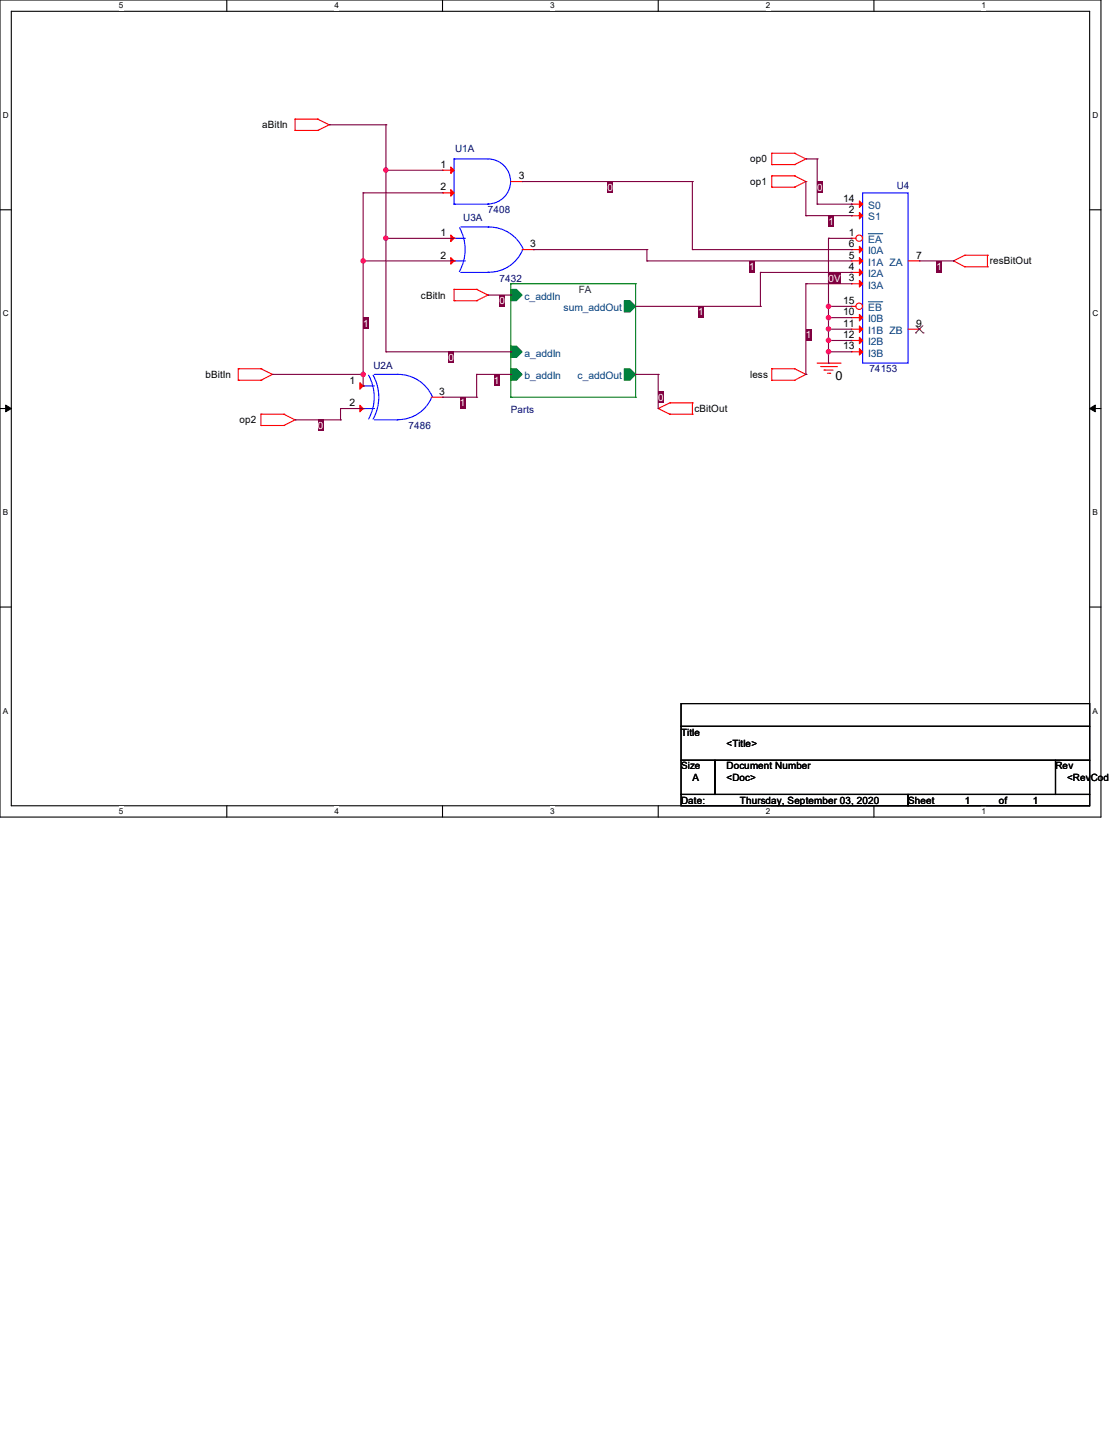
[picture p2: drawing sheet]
<svg xmlns="http://www.w3.org/2000/svg" width="216mm" height="279mm" viewBox="0 0 216 279" stroke-linecap="round" stroke-linejoin="round" font-family="sans-serif">
<path d="M0 0h214.3v159.1h-214.3zM2.2 2.2h209.9v154.7h-209.9z" fill="none" stroke="#000" stroke-width=".21"/>
<g fill="#fff">
<path d="M23.2 .2h.8v1.8h-.8z"/>
<path d="M23.2 157.1h.8v1.8h-.8z"/>
</g>
<path d="M44.2 0v2.2M44.2 156.9v2.2" fill="none" stroke="#000" stroke-width=".21"/>
<g fill="#fff">
<path d="M65.1 .2h.9v1.8h-.9z"/>
<path d="M65.1 157.1h.9v1.8h-.9z"/>
</g>
<path d="M86.1 0v2.2M86.1 156.9v2.2" fill="none" stroke="#000" stroke-width=".21"/>
<g fill="#fff">
<path d="M107.1 .2h.9v1.8h-.9z"/>
<path d="M107.1 157.1h.9v1.8h-.9z"/>
</g>
<path d="M128.1 0v2.2M128.1 156.9v2.2" fill="none" stroke="#000" stroke-width=".21"/>
<g fill="#fff">
<path d="M149.1 .2h.9v1.8h-.9z"/>
<path d="M149.1 157.1h.9v1.8h-.9z"/>
</g>
<path d="M170.1 0v2.2M170.1 156.9v2.2" fill="none" stroke="#000" stroke-width=".21"/>
<g fill="#fff">
<path d="M191.1 .2h.9v1.8h-.9z"/>
<path d="M191.1 157.1h.9v1.8h-.9z"/>
<path d="M.6 21.5h1.1v1.8h-1.1z"/>
<path d="M212.7 21.5h1.1v1.8h-1.1z"/>
<path d="M.6 60.2h1.1v1.7h-1.1z"/>
<path d="M212.7 60.2h1.1v1.7h-1.1z"/>
</g>
<path d="M0 40.9h2.2M212.1 40.9h2.2" fill="none" stroke="#000" stroke-width=".21"/>
<g fill="#fff">
<path d="M.6 98.8h1v1.8h-1z"/>
<path d="M212.7 98.8h1v1.8h-1z"/>
</g>
<path d="M0 79.5h2.2M212.1 79.5h2.2" fill="none" stroke="#000" stroke-width=".21"/>
<path d="M1.1 78.9l1.1 .6-1.1 .7zM212.1 79.5l1.1-.6v1.3z" fill="#000" stroke="#000" stroke-width=".19"/>
<g fill="#fff">
<path d="M.6 137.5h1v1.8h-1z"/>
<path d="M212.7 137.5h1v1.8h-1z"/>
</g>
<path d="M0 118.2h2.2M212.1 118.2h2.2M132.6 137h79.5v4.4h-79.5zM132.6 141.4h79.5v6.6h-79.5zM132.6 148h6.6v6.7h-6.6zM132.6 154.7h44.2v2.2h-44.2zM139.2 148h66.3v6.7h-66.3zM176.8 154.7h35.3v2.2h-35.3zM205.5 148h6.6v6.7h-6.6z" fill="none" stroke="#000" stroke-width=".21"/>
<g fill="none" stroke="#f00" stroke-width=".21">
<path d="M57.4 25.4h.1M57.4 23.2h.1M57.4 23.2h4.4M57.4 25.4h4.4M57.4 23.2v2.2M61.8 23.2h.1M61.8 25.4h.1M61.8 23.2l2.3 1.1M64.1 24.3h.1M64.1 24.3l-2.3 1.1M150.2 32h.1M150.2 29.8h.1"/>
<path d="M150.2 36.4h.1M150.2 34.2h.1M150.2 29.8v2.2M150.2 34.2v2.2M150.2 29.8h4.5M150.2 32h4.5M150.2 34.2h4.5M150.2 36.4h4.5M154.7 29.8h.1M154.7 32h.1M154.7 34.2h.1M154.7 36.4h.1"/>
<path d="M154.7 29.8l2.2 1.1M154.7 34.2l2.2 1.1M156.9 30.9h.1M156.9 35.3h.1M156.9 30.9l-2.2 1.1M156.9 35.3l-2.2 1.1M165.7 39.8h.1M165.7 39.8h2.2M88.4 58.5h.1M88.4 56.3h.1M88.4 56.3h4.4M88.4 58.5h4.4"/>
<path d="M88.4 56.3v2.2M92.8 56.3h.1M92.8 58.5h.1M92.8 56.3l2.2 1.1M95 57.4h.1M95 57.4l-2.2 1.1M165.7 42h.1M165.7 42h2.2M176.8 50.8h2.2M179 50.8h.1M185.6 50.8h.1M185.6 50.8l2.2 1.1"/>
<path d="M187.8 49.7h.1M187.8 51.9h.1M187.8 49.7l-2.2 1.1M187.8 49.7h4.4M187.8 51.9h4.4M192.2 49.7h.1M192.2 51.9h.1M192.2 49.7v2.2M46.4 74h.1M46.4 71.8h.1M46.4 71.8h4.4M46.4 74h4.4"/>
<path d="M46.4 71.8v2.2M50.8 71.8h.1M50.8 74h.1M50.8 71.8l2.2 1.1M53 72.9h.1M53 72.9l-2.2 1.1M128.1 79.5h.1M128.1 79.5l2.3 1.1M130.4 78.4h.1M130.4 78.4l-2.3 1.1M130.4 78.4h4.4M134.8 78.4h.1"/>
<path d="M134.8 78.4v2.2M150.2 74h.1M150.2 71.8h.1M150.2 71.8h4.5M150.2 74h4.5M150.2 71.8v2.2M154.7 71.8h.1M154.7 74h.1M154.7 71.8l2.2 1.1M156.9 72.9h.1M156.9 72.9l-2.2 1.1M159.1 70.7h4.4"/>
<path d="M159.8 71.4h3.1M160.4 72.1h.1M160.4 72.1h1.8M161.1 72.7h.4M161.5 72.7h.1M162.9 71.4h.1M163.5 70.7h.1M176.8 64.1h2.2M179 64.1h.1M50.8 82.8h.1M50.8 80.6h.1M50.8 80.6h4.4"/>
<path d="M50.8 82.8h4.4M50.8 80.6v2.2M55.2 80.6h.1M55.2 82.8h.1M55.2 80.6l2.2 1.1M57.4 81.7h.1M57.4 81.7l-2.2 1.1M130.4 80.6h.1M130.4 80.6h4.4M134.8 80.6h.1"/>
</g>
<path d="M167.9 37.5h8.9v33.2h-8.9z" fill="none" stroke="#00f" stroke-width=".21"/>
<path d="M178.3 64.8h.1M178.3 63.4l1.4 1.4M179.7 63.4l-1.4 1.4M179.7 64.8h.1" fill="none" stroke="#804000" stroke-width=".19"/>
<g fill="#f00" stroke="#f00" stroke-width=".21">
<path d="M167.3 39.1l.6 .7-.6 .6z"/>
<path d="M167.3 41.4l.6 .6-.6 .6z"/>
</g>
<circle cx="167.3" cy="46.4" r=".63" fill="#fff" stroke="#f00" stroke-width=".21"/>
<path d="M165.7 46.4h.1M165.7 48.6h.1M165.7 50.8h.1M165.7 53h.1M165.7 55.2h.1M165.7 46.4h.9M165.7 48.6h2.2M165.7 50.8h2.2M165.7 53h2.2M165.7 55.2h2.2" fill="none" stroke="#f00" stroke-width=".21"/>
<path d="M169 45.5h2.7M171.7 45.5h.1" fill="none" stroke="#004080" stroke-width=".19"/>
<g fill="#f00" stroke="#f00" stroke-width=".21">
<path d="M167.3 48l.6 .6-.6 .6z"/>
<path d="M167.3 50.2l.6 .6-.6 .6z"/>
<path d="M167.3 52.4l.6 .6-.6 .7z"/>
<path d="M167.3 54.6l.6 .6-.6 .7z"/>
</g>
<circle cx="167.3" cy="59.6" r=".63" fill="#fff" stroke="#f00" stroke-width=".21"/>
<g fill="none" stroke="#f00" stroke-width=".21">
<path d="M86.2 33.1h.1M86.2 37.5h.1M86.2 33.1h2.2M86.2 37.5h2.2M99.4 35.3h2.2M101.6 35.3h.1M88.4 46.4h.1M88.4 50.8h.1M101.6 48.6h2.2M103.8 48.6h.1M165.7 59.6h.1M165.7 59.6h.9"/>
<path d="M70.7 75.1h.1M70.7 79.5h.1M83.9 77.3h2.3M86.2 77.3h.1M165.7 61.8h.1M165.7 64.1h.1M165.7 66.3h.1M165.7 68.5h.1M165.7 61.8h2.2M165.7 64.1h2.2M165.7 66.3h2.2M165.7 68.5h2.2"/>
</g>
<path d="M169 58.8h2.7M171.7 58.8h.1" fill="none" stroke="#004080" stroke-width=".19"/>
<g fill="#f00" stroke="#f00" stroke-width=".21">
<path d="M167.3 61.2l.6 .6-.6 .7z"/>
<path d="M167.3 63.5l.6 .6-.6 .6z"/>
<path d="M167.3 65.7l.6 .6-.6 .6z"/>
<path d="M167.3 67.9l.6 .6-.6 .6z"/>
<path d="M87.8 45.8l.6 .6-.6 .6z"/>
<path d="M87.8 50.2l.6 .6-.6 .6z"/>
<path d="M70.1 74.5l.6 .6-.6 .7z"/>
<path d="M70.1 78.9l.6 .6-.6 .7z"/>
<path d="M87.8 32.5l.6 .6-.6 .7z"/>
<path d="M87.8 36.9l.6 .6-.6 .7z"/>
</g>
<g fill="none" stroke="#00f" stroke-width=".21">
<path d="M88.4 39.8h.1M88.4 30.9h6.6a4.4 4.4 0 0 1 4.4 4.4 4.4 4.4 0 0 1-4.4 4.4M88.4 30.9h.1M88.4 30.9v8.9M88.4 39.8h6.6M95 39.8h.1M88.4 46.4h.1M88.4 50.8h.1M88.4 46.4h2.2M88.4 50.8h2.2M89.5 44.3a8.8 8.8 0 0 1-.1 8.6M89.7 53h5.3"/>
<path d="M89.7 44.2h5.3M95 53h.1M95 44.2a7.3 7.3 0 0 1 6.9 4.3M95 44.2h.1M101.7 48.6a7 7 0 0 1-6.7 4.4M70.7 75.1h.1M70.7 79.5h.1M70.7 75.1h2.2M70.7 79.5h2.2M71.8 73.1a8.8 8.8 0 0 1 0 8.5M72.6 73a8.8 8.8 0 0 1 0 8.6M72.9 72.9h4.4"/>
<path d="M77.3 72.9a7.2 7.2 0 0 1 6.9 4.3M77.3 72.9h.1M84 77.4a7 7 0 0 1-6.7 4.3M72.9 81.7h4.4M77.3 81.7h.1"/>
</g>
<g fill="#008040" stroke="#008040" stroke-width=".21">
<path d="M121.5 71.8h1.1l1.1 1.1-1.1 1.1h-1.1z" fill-rule="evenodd"/>
<path d="M121.5 58.5h1.1l1.1 1.1-1.1 1.1h-1.1z" fill-rule="evenodd"/>
<path d="M99.4 56.3h1.1l1.1 1.1-1.1 1.1h-1.1z" fill-rule="evenodd"/>
<path d="M99.4 71.8h1.1l1.1 1.1-1.1 1.1h-1.1z" fill-rule="evenodd"/>
<path d="M99.4 67.4h1.1l1.1 1.1-1.1 1.1h-1.1z" fill-rule="evenodd"/>
</g>
<path d="M99.4 55.2h.1M99.4 55.2h24.3M99.4 55.2v22.1M123.7 55.2h.1M123.7 55.2v22.1M99.4 77.3h.1M99.4 77.3h24.3M123.7 77.3h.1" fill="none" stroke="#008000" stroke-width=".21"/>
<path d="M161.3 59.6h.1M161.3 46.4h.1M161.3 59.6h4.4M161.3 46.4v15.4M161.3 46.4h4.4M161.3 61.8h.1" fill="none" stroke="#800040" stroke-width=".21"/>
<circle cx="161.3" cy="59.6" r=".42" fill="#f0f" stroke="#f0f" stroke-width=".21"/>
<path d="M161.3 53h2.4v2.2h-2.4z" fill="#800040"/>
<g fill="none" stroke="#800040" stroke-width=".21">
<path d="M156.9 55.2h.1M156.9 55.2h8.8M156.9 55.2v17.7M156.9 72.9h.1M161.3 61.8h.1M161.3 64.1h.1M161.3 66.3h.1M161.3 68.5h.1M161.3 70.7h.1M161.3 61.8h4.4M161.3 61.8v8.9M161.3 64.1h4.4"/>
<path d="M161.3 66.3h4.4M161.3 68.5h4.4"/>
</g>
<g fill="#f0f" stroke="#f0f" stroke-width=".21">
<circle cx="161.3" cy="61.8" r=".42"/>
<circle cx="161.3" cy="64.1" r=".42"/>
<circle cx="161.3" cy="66.3" r=".42"/>
<circle cx="161.3" cy="68.5" r=".42"/>
</g>
<path d="M156.9 64.1h1.1v2.2h-1.1z" fill="#800040"/>
<path d="M128.1 72.9h.1M128.1 72.9v6.6" fill="none" stroke="#800040" stroke-width=".21"/>
<path d="M128.1 76.2h1.1v2.2h-1.1z" fill="#800040"/>
<path d="M123.7 59.6h24.3M148 59.6h.1M123.7 72.9h.1M123.7 72.9h4.4" fill="none" stroke="#800040" stroke-width=".21"/>
<path d="M135.9 59.6h1.1v2.2h-1.1z" fill="#800040"/>
<path d="M103.8 48.6h.1M103.8 48.6h22.1M125.9 48.6h.1M125.9 50.8h.1M125.9 48.6v2.2M125.9 50.8h39.8M148 53h.1M148 53v6.6M148 53h17.7M165.7 53h.1" fill="none" stroke="#800040" stroke-width=".21"/>
<path d="M145.8 50.8h1.1v2.2h-1.1z" fill="#800040"/>
<path d="M156.9 35.3v6.7M156.9 42h.1M156.9 42h8.8M165.7 42h.1" fill="none" stroke="#800040" stroke-width=".21"/>
<path d="M161.3 42h1.1v2.2h-1.1z" fill="#800040"/>
<path d="M156.9 30.9h2.2M159.1 30.9h.1M159.1 39.8h.1M159.1 30.9v8.9" fill="none" stroke="#800040" stroke-width=".21"/>
<path d="M159.1 35.3h1.1v2.2h-1.1z" fill="#800040"/>
<path d="M159.1 39.8h6.6M165.7 39.8h.1M179 50.8h6.6M185.6 50.8h.1" fill="none" stroke="#800040" stroke-width=".21"/>
<path d="M182.3 50.8h1.1v2.2h-1.1z" fill="#800040"/>
<path d="M95 57.4h4.4M99.4 57.4h.1" fill="none" stroke="#800040" stroke-width=".21"/>
<path d="M97.2 57.4h1.1v2.2h-1.1z" fill="#800040"/>
<path d="M101.6 35.3h33.2M134.8 35.3h.1" fill="none" stroke="#800040" stroke-width=".21"/>
<path d="M118.2 35.3h1.1v2.2h-1.1z" fill="#800040"/>
<path d="M134.8 35.3v13.3M134.8 48.6h.1M134.8 48.6h30.9M165.7 48.6h.1M86.2 77.3h6.6M92.8 77.3h.1" fill="none" stroke="#800040" stroke-width=".21"/>
<path d="M89.5 77.3h1.1v2.2h-1.1z" fill="#800040"/>
<path d="M92.8 72.9h.1M92.8 72.9v4.4M92.8 72.9h6.6M99.4 72.9h.1" fill="none" stroke="#800040" stroke-width=".21"/>
<path d="M96.1 72.9h1.1v2.2h-1.1z" fill="#800040"/>
<path d="M57.4 81.7h8.9M66.3 81.7h.1" fill="none" stroke="#800040" stroke-width=".21"/>
<path d="M61.8 81.7h1.1v2.2h-1.1z" fill="#800040"/>
<path d="M64.1 24.3h11M75.1 24.3h.1M75.1 33.1h.1M75.1 24.3v8.8M66.3 79.5h.1M66.3 79.5v2.2M66.3 79.5h4.4M70.7 79.5h.1M75.1 68.5h24.3M99.4 68.5h.1" fill="none" stroke="#800040" stroke-width=".21"/>
<path d="M87.3 68.5h1.1v2.2h-1.1z" fill="#800040"/>
<path d="M75.1 33.1h.1M75.1 33.1h11.1M75.1 33.1v35.4M70.7 50.8h.1M70.7 50.8v24.3M70.7 50.8h17.7M75.1 46.4h.1M75.1 46.4h13.3M53 72.9h17.7M70.7 72.9h.1M70.7 75.1h.1M75.1 68.5h.1" fill="none" stroke="#800040" stroke-width=".21"/>
<g fill="#f0f" stroke="#f0f" stroke-width=".21">
<circle cx="75.1" cy="33.1" r=".42"/>
<circle cx="75.1" cy="46.4" r=".42"/>
<circle cx="70.7" cy="72.9" r=".42"/>
</g>
<path d="M70.7 61.8h1.1v2.3h-1.1z" fill="#800040"/>
<path d="M70.7 37.5h.1M70.7 37.5h15.5M70.7 37.5v13.3M70.7 50.8h.1" fill="none" stroke="#800040" stroke-width=".21"/>
<g fill="#f0f" stroke="#f0f" stroke-width=".21">
<circle cx="70.7" cy="50.8" r=".42"/>
<circle cx="161.3" cy="59.6" r=".42"/>
<circle cx="161.3" cy="61.8" r=".42"/>
<circle cx="161.3" cy="64.1" r=".42"/>
<circle cx="161.3" cy="66.3" r=".42"/>
<circle cx="161.3" cy="68.5" r=".42"/>
<circle cx="75.1" cy="33.1" r=".42"/>
<circle cx="75.1" cy="46.4" r=".42"/>
<circle cx="70.7" cy="72.9" r=".42"/>
</g>
<text font-size="2.4" x="162.6" y="74">0</text>
<g font-size="2">
<text x="85.7" y="32.7">1</text>
<text x="101" y="34.9">3</text>
<text x="85.7" y="37.1">2</text>
<text x="164.2" y="39.3">14</text>
<text x="165.3" y="41.5">2</text>
<text x="85.7" y="45.9">1</text>
<text x="165.3" y="45.9">1</text>
<text x="85.7" y="50.3">2</text>
<text x="103.2" y="48.1">3</text>
<text x="165.3" y="48.1">6</text>
<text x="165.3" y="50.3">5</text>
<text x="165.3" y="52.6">4</text>
<text x="178.4" y="50.3">7</text>
<text x="164.2" y="59.2">15</text>
<text x="165.3" y="54.8">3</text>
<text x="164.2" y="61.4">10</text>
<text x="164.2" y="63.6">11</text>
<text x="164.2" y="65.8">12</text>
<text x="178.4" y="63.6">9</text>
<text x="164.2" y="68">13</text>
<text x="68" y="74.7">1</text>
<text x="85.5" y="76.9">3</text>
<text x="68" y="79.1">2</text>
</g>
<g font-size="2" fill="#004080">
<text x="169" y="40.7">S0</text>
<text x="169" y="42.9">S1</text>
<text x="169" y="47.3">EA</text>
<text x="169" y="49.5">I0A</text>
<text x="169" y="51.7">I1A ZA</text>
<text x="169" y="54">I2A</text>
<text x="102.1" y="58.4">c_addIn</text>
<text x="169" y="56.2">I3A</text>
<text x="109.7" y="60.6">sum_addOut</text>
<text x="169" y="60.6">EB</text>
<text x="169" y="62.8">I0B</text>
<text x="169" y="65">I1B ZB</text>
<text x="102.1" y="69.4">a_addIn</text>
<text x="169" y="67.2">I2B</text>
<text x="169" y="69.4">I3B</text>
<text x="102.1" y="73.8">b_addIn</text>
<text x="112.4" y="73.8">c_addOut</text>
</g>
<g font-size="1.9">
<text x="51.1" y="25">aBitIn</text>
<text x="146.1" y="31.6">op0</text>
<text x="146.1" y="36">op1</text>
<text x="192.7" y="51.5">resBitOut</text>
<text x="82" y="58.1">cBitIn</text>
<text x="40" y="73.6">bBitIn</text>
<text x="146.1" y="73.6">less</text>
<text x="46.6" y="82.4">op2</text>
<text x="135.2" y="80.2">cBitOut</text>
<text x="132.6" y="143.2">Title</text>
<text x="132.6" y="149.8">Size</text>
<text x="141.4" y="149.8">Document Number</text>
<text x="141.4" y="145.4">&lt;Title&gt;</text>
<text x="205.5" y="149.8">Rev</text>
<text x="134.8" y="152">A</text>
<text x="141.4" y="152">&lt;Doc&gt;</text>
<text x="207.7" y="152">&lt;RevCode</text>
<text x="132.6" y="156.5">Date:</text>
<text x="144.1" y="156.5">Thursday, September 03, 2020</text>
<text x="176.8" y="156.5">Sheet</text>
<text x="187.8" y="156.5">1</text>
<text x="194.4" y="156.5">of</text>
<text x="201.1" y="156.5">1</text>
</g>
<g font-size="1.9" fill="#000080">
<text x="88.6" y="29.6">U1A</text>
<text x="95" y="41.5">7408</text>
<text x="174.6" y="36.7">U4</text>
<text x="90.2" y="43.1">U3A</text>
<text x="97.2" y="54.8">7432</text>
<text x="72.7" y="71.8">U2A</text>
<text x="169.2" y="72.5">74153</text>
<text x="79.5" y="83.5">7486</text>
<text x="99.4" y="80.4">Parts</text>
</g>
<g font-size="1.9" fill="#fff">
<text x="118.2" y="37.1">0</text>
<text x="159.1" y="37.1">0</text>
<text x="161.3" y="43.8">1</text>
<text x="145.8" y="52.6">1</text>
<text x="182.3" y="52.6">1</text>
<text x="97.2" y="59.2">0</text>
<text x="161.3" y="54.8">0V</text>
<text x="70.7" y="63.6">1</text>
<text x="135.9" y="61.4">1</text>
<text x="156.9" y="65.9">1</text>
<text x="87.3" y="70.3">0</text>
<text x="96.1" y="74.7">1</text>
<text x="61.8" y="83.5">0</text>
<text x="89.5" y="79.1">1</text>
<text x="128.1" y="78">0</text>
</g>
<text font-size="1.9" fill="#004040" x="112.7" y="57">FA</text>
<g font-size="1.6">
<text x="23.2" y="1.7">5</text>
<text x="65.1" y="1.7">4</text>
<text x="107.1" y="1.7">3</text>
<text x="149.1" y="1.7">2</text>
<text x="191.1" y="1.7">1</text>
<text x=".6" y="22.9">D</text>
<text x="212.7" y="22.9">D</text>
<text x=".6" y="61.6">C</text>
<text x="212.7" y="61.6">C</text>
<text x=".6" y="100.3">B</text>
<text x="212.7" y="100.3">B</text>
<text x=".6" y="138.9">A</text>
<text x="212.7" y="138.9">A</text>
<text x="23.2" y="158.5">5</text>
<text x="65.1" y="158.5">4</text>
<text x="107.1" y="158.5">3</text>
<text x="149.1" y="158.5">2</text>
<text x="191.1" y="158.5">1</text>
</g>
</svg>
